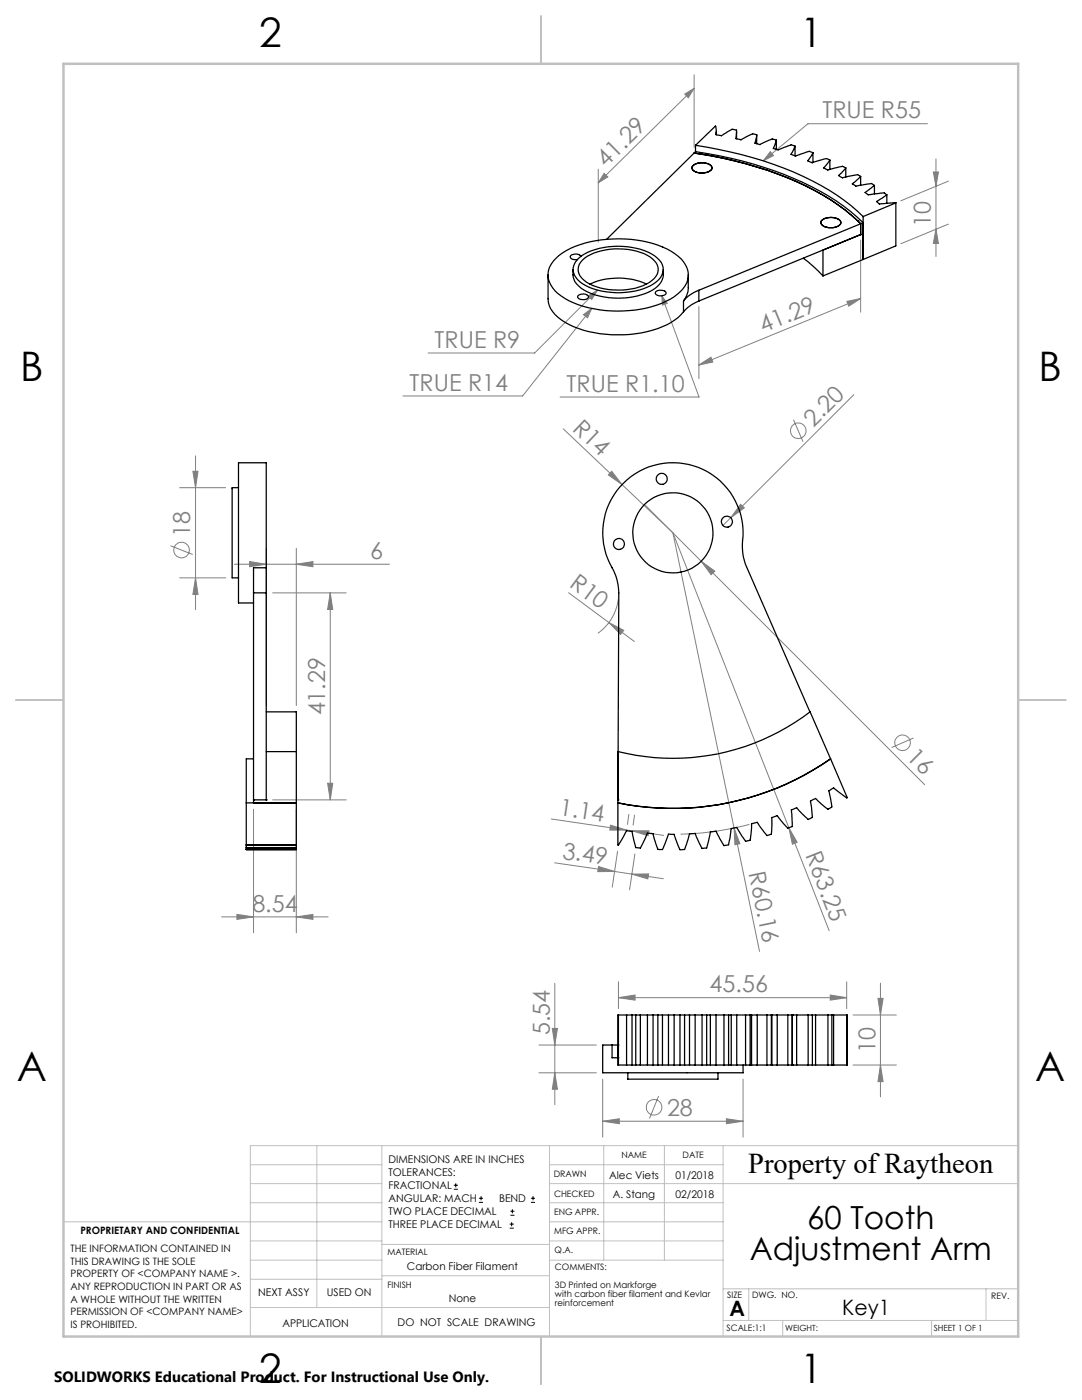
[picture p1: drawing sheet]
<svg xmlns="http://www.w3.org/2000/svg" width="216mm" height="279mm" viewBox="0 0 216 279" stroke-linecap="round" stroke-linejoin="round" font-family="sans-serif">
<g fill="none" stroke="#808080" stroke-width=".2">
<path d="M136.6 18.8l1.9-1.2-1.2 1.9zM138.5 14.9v14.6M138.5 17.6l-19.1 18.9M119.4 33.8v14.5M120.5 34.6l.8 .7-1.9 1.2zM153.7 30.3l.6 .7-2 1.1zM185.1 24.7h-23.9l-8.9 7.4M186.2 34.3h1.1l-.5 2.9zM186.8 31.7v19.5M189.2 36.2l-9.5 3.9M117.4 59.1l1.8-1.2-1.1 1.9zM119.2 57.9l-12.5 12.5h-21.3"/>
<path d="M132 59l1.1 1.5-.9 .4zM132 59l7.5 20.2h-27.7M171.7 47.9v14.4M171.7 59.6l-32.2 13.2M186.8 45.8l.5 2.8h-1.1zM189.2 44.7l-9.5 3.9M116.4 62.8l1.7-1.2-.9 1.8zM118.1 61.6l-13.8 17.4h-23.9M139.5 72.8l2.4-1.5 .3 .9zM139.5 61.2v14.4M169 60.1l2.7-.5-2.3 1.5zM170.4 78.8l-26.1 26.1"/>
<path d="M35.8 97.3h9.2M38.5 94.1h1l-.5 3.2zM39 91v30.7M112.4 85.6l21.9 20.7M122.1 94.1l2 2.6-2.7-1.9zM158.3 83.7l1.9 4.5M34 108.9l4.5 1.8M35.8 115.3h9.2M39 115.3l.5 3.3h-1zM46.8 112.6h30.9M49.8 112.1l3.3 .5-3.3 .5zM53.1 109.4v31.4"/>
<path d="M54.4 118.3h14.7M59.1 112.6l3.3-.5v1zM59.1 109.4v31.4M65.9 118.3v41.3M65.9 118.3l.5 3.3h-1zM113.5 118.3l8 5.9M123.4 119.6a9.9 9.9 0 0 1-4.1 6.8M128.6 100.7l11.3 11.3M134.3 106.3l12.2 58.9M134.3 106.3l31.2 79.4M139.9 112l2.7 2-.7 .7zM139.9 112l44.6 44.6"/>
<path d="M147.8 100.6l.7 .8-2.7 1.9zM121.5 124.2l5.1 3.8M121.5 124.2l3 1.6-.7 .8zM54.4 159.6h14.7M65.4 156.3h1l-.5 3.3zM182.3 147.3l-4.4 1.9M50.6 161.5v24.7M59.1 161.5v24.7M110 163.4l15 2.3M110.7 172.2l11.9 1.7M119.5 172.9l3.1 1-3.3 .1zM121.8 164.7l3.2 1h-3.3z"/>
<path d="M122.6 173.9l3.5 .5M123.2 169.9l-1 7.2M125 165.7l1.2 .1M125.5 162.5l-.3 2M126.1 174.4l6.3 1M126.1 174.4h3.3l-.1 1zM126.2 165.8l6.2 .9M126.2 165.8h3.3l-.2 1zM126.6 162.7l-.3 2M126.7 170.4l-1.1 7.2M146.5 165.2l1.1 3.2-1 .2zM146.5 165.2l5.1 24.7"/>
<path d="M149.5 164.5a58.8 58.8 0 0 1-13.7 2M157.4 165.2l1.7 2.9-1 .4zM44.2 183h21.3M47.3 182.5l3.3 .5-3.3 .5zM59.1 183l3.3-.5v1zM110.7 196.3v24.2M123.4 199.1l3.3-.5v1zM123.4 195.9v5.4M123.4 199.1h45.5M165.7 198.6l3.2 .5-3.2 .5zM168.9 195.9v5.4M175.2 199.2h1l-.5 3.4z"/>
<path d="M175.7 196.2v22.7M107.5 208.6h11.5M107.5 214.1h11.5M110.2 205.2h1l-.5 3.4zM110.7 214.1l.5 3.3h-1zM120.3 215.4v11.5M131.4 218.8l-1.8 4.4M148.3 215.4v11.5M170.2 212.5h8.7M170.2 202.6h8.7M175.7 212.5l.5 3.4h-1zM120.3 223.8l3.3-.5v1z"/>
<path d="M120.3 223.8h28M145 223.3l3.3 .5-3.3 .5z"/>
<circle cx="159.3" cy="86" r="1.55"/>
<circle cx="36.2" cy="109.8" r="1.55"/>
<circle cx="180.1" cy="148.2" r="1.55"/>
<circle cx="130.5" cy="221" r="1.56"/>
</g>
<g fill="none" stroke="#000" stroke-width=".2">
<path d="M90.6 237.3h.8M90.6 236.5h.8M90.9 236.1v.9M95.6 240h.8M95.6 239.1h.8M96 238.7v.8M105.9 240h.9M105.9 239.1h.9M106.4 238.7v.8M101.7 245.1h.8M101.7 244.3h.8M101.8 242.5h.9"/>
<path d="M101.8 241.7h.9M102.1 243.9v.8M102.2 241.3v.8"/>
</g>
<g fill="none" stroke="#c0c0c0" stroke-width=".2">
<path d="M50 232.4h26.2M50 236.2h26.2M63.2 228.6v32.3M76.2 228.6v38.1M109.6 228.6v38.1M109.6 232.4h34.7M109.6 236.2h93.6M120.5 228.6v22.9M132.6 228.6v22.9M144.3 228.6v38.1M203.2 228.6h-153.2v38.1M12.7 243.8h63.5"/>
<path d="M50 251.5h26.2M50 240h26.2M50 247.7h26.2M50 255.3h26.2M76.2 254.6h33.4M76.2 248.4h33.4M109.6 251.5h34.7M109.6 243.8h34.7M109.6 240h34.7M109.6 247.7h34.7M144.3 257.2h58.9M149.4 257.2v6.3"/>
<path d="M196.7 257.2v6.3M50 260.9h59.6M144.3 263.5h58.9M156.2 263.5v3.2M185.9 263.5v3.2"/>
</g>
<path d="M108 3.2v9.5M3.1 139.7h9.6M203.2 139.7h9.5M108 266.7v9.6" fill="none" stroke="#c0c0c0" stroke-width=".25"/>
<path d="M12.7 12.7h190.5v254h-190.5z" fill="none" stroke="#c0c0c0" stroke-width=".5"/>
<g fill="#808080">
<path d="M122.1 94.1l2 2.6-2.7-1.9z"/>
<path d="M147.8 100.6l.7 .8-2.7 1.9z"/>
<path d="M146.5 165.2l1.1 3.2-1 .2z"/>
<path d="M157.4 165.2l1.7 2.9-1 .4z"/>
<path d="M139.9 112l2.7 2-.7 .7z"/>
<path d="M121.5 124.2l3 1.6-.7 .8z"/>
<path d="M126.2 165.8h3.3l-.2 1zM121.8 164.7l3.2 1h-3.3z"/>
<path d="M145 223.3l3.3 .5-3.3 .5zM120.3 223.8l3.3-.5v1z"/>
<path d="M117.4 59.1l.7 .7 1.1-1.9zM116.4 62.8l.8 .6 .9-1.8zM132 59l.2 1.9 .9-.4zM153.7 30.3l-1.4 1.8 2-1.1z"/>
<path d="M47.3 182.5l3.3 .5-3.3 .5zM59.1 183l3.3-.5v1z"/>
<path d="M165.7 198.6l3.2 .5-3.2 .5zM123.4 199.1l3.3-.5v1z"/>
<path d="M139.5 72.8l2.4-1.5 .3 .9zM169 60.1l2.7-.5-2.3 1.5z"/>
<path d="M136.6 18.8l1.9-1.2-1.2 1.9zM120.5 34.6l.8 .7-1.9 1.2z"/>
<path d="M186.8 45.8l.5 2.8h-1.1zM186.2 34.3h1.1l-.5 2.9z"/>
<path d="M65.4 156.3h1l-.5 3.3zM65.9 118.3l.5 3.3h-1z"/>
<path d="M175.7 212.5l.5 3.4h-1zM175.2 199.2h1l-.5 3.4z"/>
<path d="M110.2 205.2h1l-.5 3.4zM110.7 214.1l.5 3.3h-1z"/>
<path d="M38.5 94.1h1l-.5 3.2zM39 115.3l.5 3.3h-1z"/>
<path d="M119.5 172.9l3.1 1-3.3 .1zM126.1 174.4h3.3l-.1 1z"/>
<path d="M49.8 112.1l3.3 .5-3.3 .5zM59.1 112.6l3.3-.5v1z"/>
</g>
<g fill="none" stroke="#000" stroke-width=".25">
<path d="M138.3 33.1a3.1 3.1 0 0 1 3.6 0 .78 .78 0 0 1 .1 .8 .78 .78 0 0 1-.7 .4 2.92 2.92 0 0 1-3.2-.6v-.4zM138.5 30.6a70.3 70.3 0 0 1 27.2 9.3 36.2 36.2 0 0 1 5.5 4.2M138.5 30.6l-17.5 17.2M138.8 29a70.7 70.7 0 0 1 28.1 9.9 35.1 35.1 0 0 1 5.3 4.3M138.8 30.3a70 70 0 0 1 28.1 9.8 35.1 35.1 0 0 1 5.3 4.4l-.5 .2M138.8 29v1.3M138.8 30.3l-.3 .3M142.9 26.9v-1.1l-.2-.6-3.9 3.8M142.9 26.9l.4 .1a1.21 1.21 0 0 0 1.4-.4l.6-.4a1.52 1.52 0 0 1 1.7-.2l-.1 1a.48 .48 0 0 0 0 .6 .48 .48 0 0 0 .6 .2l.3 .1 .9-.5a2.87 2.87 0 0 1 1.9-.6l.4 .1M142.9 26.4v.5M147 26.2v1.5M151 26.9l-.2 1a.46 .46 0 0 0-.1 .6 .46 .46 0 0 0 .5 .3l.4 .1 1.5-.8a1.69 1.69 0 0 1 1.8-.1"/>
<path d="M151 26.9v1.8M154.9 28l-.6 1.6 .3 .1a1.58 1.58 0 0 0 1.6-.2l1-.4a1.54 1.54 0 0 1 1.4 .1M154.9 28v1.8M158.6 29.2l-.8 1.6 .2 .1a1.52 1.52 0 0 0 1.7-.1l.7-.2a1.55 1.55 0 0 1 1.8-.1M158.6 29.2v1.9M162.2 30.5l-1 1.6 .2 .1a1.53 1.53 0 0 0 1.7-.1 3.2 3.2 0 0 1 2.1-.3l.4 .2M162.2 30.5v1.9M165.6 32l-1.2 1.5 .1 .1a1.48 1.48 0 0 0 1.8 0 3.8 3.8 0 0 1 2.1-.3l.4 .2M165.6 32v1.8M168.8 33.5l-1.5 1.5 .2 .1a1.13 1.13 0 0 0 1.3 .2l.4-.1a3.7 3.7 0 0 1 2.2-.2l.3 .2M168.8 33.5v1.8M171.7 35.2l-1.6 1.5 .2 .1a1.21 1.21 0 0 0 1.3 .2l2.3-.4 .6 .4"/>
<path d="M171.7 35.2v1.8M174.5 37l-1.9 1.4 .2 .1a1.05 1.05 0 0 0 1.2 .3l.4-.1a3.9 3.9 0 0 1 2.2-.1l.4 .3M174.5 37v1.7M177 38.9l-2.1 1.3 .6 .5 3.3-.2M177 38.9v1.7M109.4 54.9v4.7a5.1 5.1 0 0 0 2.6 4.2 20.8 20.8 0 0 0 12.5 3 19.1 19.1 0 0 0 10.8-3.4l1.1-1.2M110.9 51.6a16.2 16.2 0 0 1 10.2-3.8 21.5 21.5 0 0 1 13.6 2.9 4.6 4.6 0 0 1 2 6.3 12.1 12.1 0 0 1-7.7 4.5 23.9 23.9 0 0 1-16.3-1.9 5.8 5.8 0 0 1-3.3-5.1 4.5 4.5 0 0 1 1.5-2.9zM114.3 53.8a3.8 3.8 0 0 0 2.3 4.1 15 15 0 0 0 14.1-.4 3.7 3.7 0 0 0 1.7-3.7M115.3 59a1.43 1.43 0 0 1 2.1 .3 1.39 1.39 0 0 1-2.1 .1zM115.5 51.5a13.4 13.4 0 0 1 10.7-2.1 8.7 8.7 0 0 1 5.8 3 3 3 0 0 1-1.5 4.2 14.9 14.9 0 0 1-14.2 .1 3.1 3.1 0 0 1-1.6-4.2zM115.9 51.2a1.42 1.42 0 0 0-2.1 0 1.04 1.04 0 0 0 1.4 .6M116.2 51.9a11 11 0 0 1 8.2-2.2 8.4 8.4 0 0 1 6.6 2.8 2.54 2.54 0 0 1-1 3.5 13.1 13.1 0 0 1-11.7 1 3.9 3.9 0 0 1-2.9-3.3 2.57 2.57 0 0 1 .8-1.8z"/>
<path d="M117.7 56.7a14.1 14.1 0 0 1 11.3 0M130.8 58.3a1.58 1.58 0 0 1 2.1 0 .82 .82 0 0 1-1.1 .8l-.9-.3-.1-.2zM137.3 54.9v2.5a4 4 0 0 1-.9 2.7M139.5 57.9a7 7 0 0 0-3.1 2.2M139.5 57.9v2.2M160.3 51.5l1.9 1.6 2 2M164 44a2.91 2.91 0 0 1 3.7 .2 1.09 1.09 0 0 1-1.1 1.2 2.68 2.68 0 0 1-2.8-.8v-.4zM171.2 44.1h.1M171.2 44.1l.5 .6M171.7 46.8h.1M171.7 44.7v2.1M171.7 46.8l-7.5 3.1v5.2"/>
<path d="M171.7 44.7l-32.2 13.2M171.7 46.8l-32.2 13.3M172.2 43.2v8.6M172.2 51.8l-8 3.3M178.8 40.5l-6.6 2.7M178.8 40.5v8.6l-6.6 2.7M136.4 60.1v2.1M139.5 60.1a7.9 7.9 0 0 0-3.1 2.1M47.6 97.3h-1.3v18h1.3M50.6 118.3v41.9M50.6 118.3h2.5M53.1 113.3v-20.9h-5.5v27.9h3"/>
<path d="M53.1 113.3h-2.5v5M53.1 113.3v5M53.1 118.3v41.3M50.6 151.4h-1.5v8.8M50.6 159.6h.1M50.6 159.6h2.5M53.1 142.1h6v7.9M53.1 159.6h.1M53.1 150h6M59.1 150v18.6M123.3 159.6h.1M161.6 142.1l-12.7-29a11 11 0 0 1-.6-6.2 14 14 0 0 0-17.7-14.1 14 14 0 0 0-8.2 21.1l.7 1.8 .4 2.6-.2 41.9"/>
<path d="M161.6 142.1a44.9 44.9 0 0 1-38.3 7.9M161.6 142.1l4.1 9.3M165.7 151.4l3.4 7.8h-.2l-2.6-2-.3 .2-.6 .4 .5 2.9 .1 .3-.2 .2a.82 .82 0 0 1-1.3-.2l-1.8-1.7-1 .6 .4 3.2-.8 .4-2.3-2.3-1.1 .4 .2 3.4h-.2a.78 .78 0 0 1-1.3-.3l-1.5-1.9-1.1 .4v2.4a.84 .84 0 0 1-.9 1.1l-.6-.6-1.4-2-1.1 .3-.2 2.5a.81 .81 0 0 1-.9 1h-.1l-.7-1-1.1-1.8-1.1 .2-.4 2.5a.78 .78 0 0 1-.9 .9l-.1 .1-.9-1.4-.7-1.5-1.2 .1-.5 2.5a.75 .75 0 0 1-.9 .8h-.2l-.2-.4-1.2-2.6-1.1 .1-1 3.1-.5 .1h-.4l-1.2-3.1h-1.1l-1 2.7-.2 .3h-.3a.73 .73 0 0 1-.9-.8l-.7-2.3-1.1-.1-1.4 3-.9-.1-.8-3.3-1.1-.1-1.6 2.9-.1-.1v-8.4M165.7 151.4a55 55 0 0 1-42.4 8.8M49.1 168.6v.1M49.1 168.7v.5M49.1 169.2v.1M49.1 169.5h10M49.1 168.6h10M49.1 160.2h10M49.1 160.2v8.4M49.1 169.3v.2"/>
<path d="M49.1 168.7h10M49.1 169.2h10M49.1 169.3h10M59.1 168.6v.1M59.1 168.7v.5M59.1 169.2v.1M59.1 169.3v.2M122.1 208.6h-1.8v5.5h28v-1.6M122.1 208.6h1.2M122.1 208.6v2.5h1.2M123.3 208.6h.1M123.3 211.1h.1"/>
<path d="M123.4 202.6h-.1v9.9h.1M123.4 202.6h1.6M123.4 212.5h1.6M123.4 202.6v9.9M125 202.6h1.1M125 212.5h1.1M125 202.6v9.9M125.3 214.1v1.3h18v-1.3M126.1 202.6h.8M126.1 212.5h.8M126.1 202.6v9.9M126.9 202.6h.9"/>
<path d="M126.9 212.5h.9M126.9 202.6v9.9M127.8 202.6h1.4M127.8 212.5h1.4M127.8 202.6v9.9M129.2 202.6h1.1M129.2 212.5h1.1M129.2 202.6v9.9M130.3 202.6h1M130.3 212.5h1M130.3 202.6v9.9M131.3 202.6h.9"/>
<path d="M131.3 212.5h.9M131.3 202.6v9.9M132.2 202.6h1.2M132.2 212.5h1.2M132.2 202.6v9.9M133.4 202.6h1.1M133.4 212.5h1.1M133.4 202.6v9.9M134.5 202.6h1.2M134.5 212.5h1.2M134.5 202.6v9.9M135.7 202.6h.9"/>
<path d="M135.7 212.5h.9M135.7 202.6v9.9M136.6 202.6h1M136.6 212.5h1M136.6 202.6v9.9M137.6 202.6h1.1M137.6 212.5h1.1M137.6 202.6v9.9M138.7 202.6h1.4M138.7 212.5h1.4M138.7 202.6v9.9M140.1 202.6h.9"/>
<path d="M140.1 212.5h.9M140.1 202.6v9.9M141 202.6h.7M141 212.5h.7M141 202.6v9.9M141.7 202.6h1.2M141.7 212.5h1.2M141.7 202.6v9.9M142.9 202.6h1.6M142.9 212.5h1.6M142.9 202.6v9.9M144.5 202.6h.9"/>
<path d="M144.5 212.5h.9M144.5 202.6v9.9M145.4 202.6h.5M145.4 212.5h.5M145.4 202.6v9.9M145.9 202.6h1.1M145.9 212.5h1.1M145.9 202.6v9.9M147 202.6h1.8M147 212.5h1.8M147 202.6v9.9M148.8 202.6h.9"/>
<path d="M148.8 212.5h.9M148.8 202.6v9.9M149.7 202.6h.3M149.7 212.5h.3M149.7 202.6v9.9M150 202.6h1.1M150 212.5h1.1M150 202.6v9.9M151.1 202.6h1.9M151.1 212.5h1.9M151.1 202.6v9.9M153 202.6h.9"/>
<path d="M153 212.5h.9M153 202.6v9.9M153.9 202.6h.1v9.9h-.1M153.9 202.6v9.9M154 202.6h1.1M154 212.5h1.1M155.1 202.6h2.1M155.1 212.5h2.1M155.1 202.6v9.9M157.2 202.6h.9M157.2 212.5h.9M157.2 202.6v9.9"/>
<path d="M158.1 202.6h.1M158.1 212.5h.1M158.1 202.6h.9M158.1 212.5h.9M158.1 202.6v9.9M159 202.6h2.3M159 212.5h2.3M159 202.6v9.9M161.3 202.6h.8M161.3 212.5h.8M161.3 202.6v9.9M162.1 202.6h.6"/>
<path d="M162.1 212.5h.6M162.1 202.6v9.9M162.7 202.6h2.5M162.7 212.5h2.5M162.7 202.6v9.9M165.2 202.6h.8M165.2 212.5h.8M165.2 202.6v9.9M166 202.6h.3M166 212.5h.3M166 202.6v9.9M166.3 202.6h2.6"/>
<path d="M166.3 212.5h2.6M166.3 202.6v9.9M168.9 202.6h.2v9.9h-.2M168.9 202.6v9.9"/>
<circle cx="132" cy="95.6" r="1.11"/>
<circle cx="123.5" cy="108.6" r="1.1"/>
<circle cx="134.3" cy="106.3" r="8"/>
<circle cx="145.1" cy="104.1" r="1.11"/>
</g>
<g font-size="8.1">
<text x="51.7" y="9.3">2</text>
<text x="159.7" y="9.3">1</text>
<text x="4" y="76">B</text>
<text x="207.2" y="76">B</text>
<text x="3.3" y="215.7">A</text>
<text x="206.5" y="215.7">A</text>
<text x="51.7" y="276">2</text>
<text x="159.7" y="276">1</text>
</g>
<g font-size="6.3">
<text x="161.1" y="245.4">60 Tooth</text>
<text x="149.6" y="251.4">Adjustment Arm</text>
</g>
<text font-size="5.7" x="149.3" y="234.1">Property of Raytheon</text>
<g font-size="4.7" fill="#808080">
<text x="164.1" y="23.6">TRUE R55</text>
<text x="120.9" y="33.5" transform="rotate(-45 120.9 33.5)">41.29</text>
<text x="185.8" y="45.3" transform="rotate(-90 185.8 45.3)">10</text>
<text x="86.7" y="69.4">TRUE R9</text>
<text x="152.3" y="66.5" transform="rotate(-22 152.3 66.5)">41.29</text>
<text x="81.7" y="78">TRUE R14</text>
<text x="113.1" y="78.2">TRUE R1.10</text>
<text x="114" y="85.7" transform="rotate(44 114 85.7)">R14</text>
<text x="162.3" y="85.3" transform="rotate(-45 162.3 85.3)">2.20</text>
<text x="38" y="107.2" transform="rotate(-90 38 107.2)">18</text>
<text x="73.9" y="111.6">6</text>
<text x="113.4" y="117" transform="rotate(37 113.4 117)">R10</text>
<text x="64.9" y="142.8" transform="rotate(-90 64.9 142.8)">41.29</text>
<text x="180.7" y="151.2" transform="rotate(45 180.7 151.2)">16</text>
<text x="111.4" y="162.6" transform="rotate(8 111.4 162.6)">1.14</text>
<text x="112.1" y="171.3" transform="rotate(8 112.1 171.3)">3.49</text>
<text x="160.6" y="170.7" transform="rotate(69 160.6 170.7)">R63.25</text>
<text x="149.4" y="174.2" transform="rotate(78 149.4 174.2)">R60.16</text>
<text x="50.4" y="182">8.54</text>
<text x="141.6" y="198.1">45.56</text>
<text x="109.7" y="206.6" transform="rotate(-90 109.7 206.6)">5.54</text>
<text x="174.7" y="210.2" transform="rotate(-90 174.7 210.2)">10</text>
<text x="133.1" y="222.7">28</text>
</g>
<g font-size="4.2">
<text x="145.6" y="262.7">A</text>
<text x="168.1" y="262.4">Key1</text>
</g>
<text font-size="3" x="10.8" y="275.7">SOLIDWORKS Educational Product. For Instructional Use Only.</text>
<g font-size="2.1">
<text x="77.5" y="232.2">DIMENSIONS ARE IN INCHES</text>
<text x="77.5" y="234.7">TOLERANCES:</text>
<text x="77.5" y="237.3">FRACTIONAL</text>
<text x="77.5" y="239.9">ANGULAR: MACH</text>
<text x="99.6" y="239.9">BEND</text>
<text x="121.5" y="235.2">Alec Viets</text>
<text x="122.3" y="239">A. Stang</text>
<text x="134.8" y="239">02/2018</text>
<text x="134.8" y="235.2">01/2018</text>
<text x="77.5" y="242.5">TWO PLACE DECIMAL</text>
<text x="77.5" y="245.1">THREE PLACE DECIMAL</text>
<text x="81.2" y="253.4">Carbon Fiber Filament</text>
<text x="51.5" y="258.7">NEXT ASSY</text>
<text x="65.2" y="258.6">USED ON</text>
<text x="89.5" y="259.8">None</text>
<text x="56.3" y="264.8">APPLICATION</text>
<text x="79.3" y="264.6">DO NOT SCALE DRAWING</text>
</g>
<g font-size="2">
<text x="14.1" y="249.9">THE INFORMATION CONTAINED IN</text>
<text x="16" y="246.3">PROPRIETARY AND CONFIDENTIAL</text>
<text x="14.1" y="252.4">THIS DRAWING IS THE SOLE</text>
<text x="14.1" y="254.9">PROPERTY OF &lt;COMPANY NAME &gt;.</text>
<text x="14.1" y="257.4">ANY REPRODUCTION IN PART OR AS</text>
<text x="14.1" y="260">A WHOLE WITHOUT THE WRITTEN</text>
<text x="14.1" y="262.5">PERMISSION OF &lt;COMPANY NAME&gt;</text>
<text x="14.1" y="265">IS PROHIBITED.</text>
</g>
<g font-size="1.8">
<text x="124" y="231.1">NAME</text>
<text x="136.2" y="231.1">DATE</text>
<text x="110.5" y="234.8">DRAWN</text>
<text x="110.5" y="238.9">CHECKED</text>
<text x="110.6" y="242.5">ENG APPR.</text>
<text x="77.3" y="250.5">MATERIAL</text>
<text x="110.6" y="246.3">MFG APPR.</text>
<text x="110.7" y="250">Q.A.</text>
<text x="77.3" y="257">FINISH</text>
<text x="110.7" y="253.5">COMMENTS:</text>
<text x="110.7" y="257.1">3D Printed on Markforge</text>
<text x="110.7" y="258.8">with carbon fiber filament and Kevlar</text>
<text x="110.7" y="260.6">reinforcement</text>
<text x="145.1" y="259">SIZE</text>
<text x="150.1" y="259.1">DWG. NO.</text>
<text x="197.8" y="259.2">REV.</text>
<text x="145" y="265.7">SCALE:1:1</text>
</g>
<g font-size="1.7">
<text x="156.7" y="265.7">WEIGHT:</text>
<text x="186.3" y="265.7">SHEET 1 OF 1</text>
</g>
</svg>
